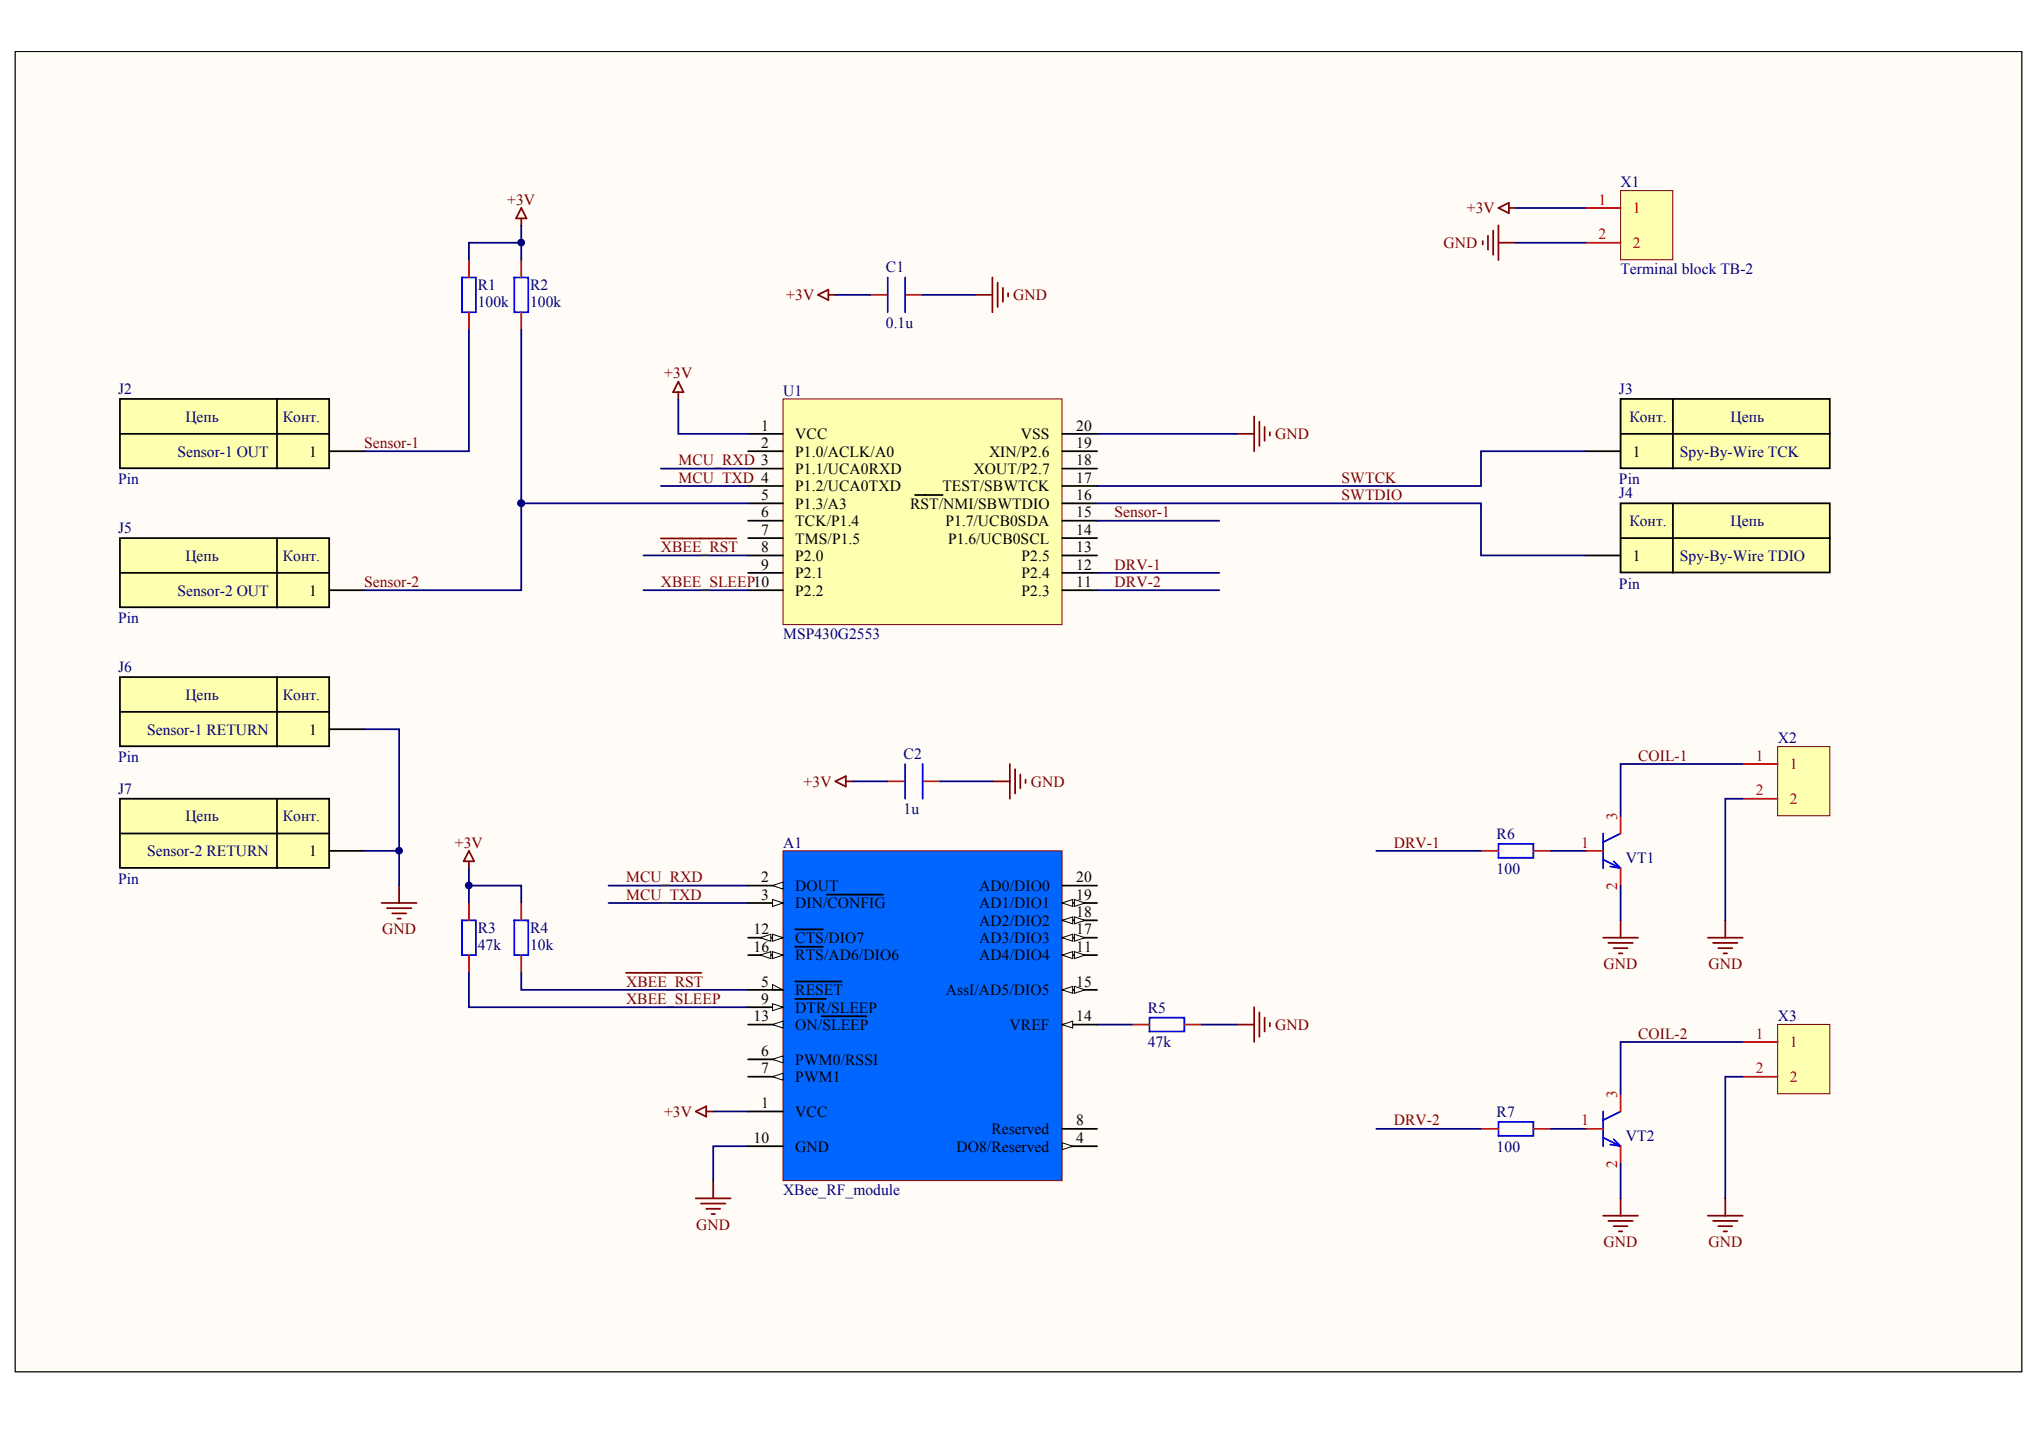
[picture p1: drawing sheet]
<svg xmlns="http://www.w3.org/2000/svg" width="288mm" height="202mm" viewBox="0 0 288 202" stroke-linecap="round" stroke-linejoin="round" font-family="sans-serif">
<path d="M2.2 7.3h283.1v186.2h-283.1z" fill="#fffcf8" stroke="#000" stroke-width=".14"/>
<path d="M110.5 56.3h39.4v31.8h-39.4z" fill="#ffffb0" stroke="#800000" stroke-width=".14"/>
<g fill="none" stroke="#000" stroke-width=".25">
<path d="M105.6 61.2h4.9M105.6 63.7h4.9M105.6 66.1h4.9M105.6 68.6h4.9M105.6 71h4.9M105.6 73.5h4.9M105.6 75.9h4.9M105.6 78.4h4.9M129.1 69.8h3.9M149.9 61.2h4.9M149.9 63.7h4.9M149.9 66.1h4.9"/>
<path d="M149.9 68.6h4.9M149.9 71h4.9M149.9 73.5h4.9M149.9 75.9h4.9M149.9 78.4h4.9M105.6 80.8h4.9M105.6 83.3h4.9M149.9 80.8h4.9M149.9 83.3h4.9"/>
</g>
<g fill="none" stroke="#800000" stroke-width=".25">
<path d="M140 39.1v4.9M140.8 39.9v3.4M95.7 53.8l.8 1.5h-1.5zM95.7 55.3v1M115.4 41.6l1.5-.7v1.4zM116.9 41.6h1M137.6 41.6h2.4M141.5 40.6v2M142.3 41.3v.5M177 58.7v5M177.7 59.5v3.4M174.5 61.2h2.5"/>
<path d="M178.5 60.2v2M179.2 61v.4"/>
</g>
<path d="M95.7 56.3v4.9h9.9M117.9 41.6h4.9M130.2 41.6h7.4M154.8 61.2h19.7" fill="none" stroke="#000080" stroke-width=".25"/>
<path d="M122.8 41.6h2.5M127.7 41.6h2.5" fill="none" stroke="#f00" stroke-width=".25"/>
<path d="M125.3 39.1v4.9M127.7 39.1v4.9" fill="none" stroke="#00f" stroke-width=".25"/>
<path d="M228.7 56.3h29.5v9.8h-29.5z" fill="#ffffb0" stroke="#000" stroke-width=".25"/>
<path d="M236.1 56.3v9.8M223.8 63.7h4.9M228.7 61.2h29.5" fill="none" stroke="#000" stroke-width=".25"/>
<path d="M228.7 71h29.5v9.8h-29.5z" fill="#ffffb0" stroke="#000" stroke-width=".25"/>
<path d="M223.8 78.4h4.9M228.7 75.9h29.5M236.1 71v9.8" fill="none" stroke="#000" stroke-width=".25"/>
<path d="M154.8 71h54.2v7.4h14.8M223.8 63.7h-14.8v4.9h-54.2" fill="none" stroke="#000080" stroke-width=".25"/>
<path d="M228.7 26.9h7.3v9.7h-7.3z" fill="#ffffb0" stroke="#800000" stroke-width=".14"/>
<path d="M66.2 36.7v2.4M73.6 36.7v2.4M223.8 29.3h4.9M223.8 34.2h4.9M66.2 44v2.5M73.6 44v2.5" fill="none" stroke="#f00" stroke-width=".25"/>
<path d="M73.6 29.3l.7 1.5h-1.5zM73.6 30.8v1M209.2 34v.5M210 33.3v1.9M210.7 32.5v3.5M211.4 29.3l1.5-.7v1.5zM211.4 31.8v4.9M211.4 34.2h2.5M212.9 29.3h1" fill="none" stroke="#800000" stroke-width=".25"/>
<path d="M73.6 34.2h-7.4v2.5M73.6 31.8v4.9M213.9 29.3h9.9M213.9 34.2h9.9M73.6 46.5v24.5h32" fill="none" stroke="#000080" stroke-width=".25"/>
<path d="M65.2 39.1h2v4.9h-2zM72.6 39.1h1.9v4.9h-1.9z" fill="none" stroke="#00f" stroke-width=".25"/>
<g fill="#000080" stroke="#000080" stroke-width=".14">
<circle cx="73.6" cy="34.2" r=".47"/>
<circle cx="73.6" cy="71" r=".47"/>
</g>
<path d="M16.9 56.3h29.5v9.8h-29.5z" fill="#ffffb0" stroke="#000" stroke-width=".25"/>
<path d="M39.1 56.3v9.8M16.9 61.2h29.6M46.5 63.7h4.9" fill="none" stroke="#000" stroke-width=".25"/>
<path d="M16.9 75.9h29.5v9.8h-29.5z" fill="#ffffb0" stroke="#000" stroke-width=".25"/>
<path d="M39.1 75.9v9.8M16.9 80.8h29.6M46.5 83.3h4.9" fill="none" stroke="#000" stroke-width=".25"/>
<path d="M73.6 71v12.3h-22.2" fill="none" stroke="#000080" stroke-width=".25"/>
<circle cx="73.6" cy="71" r=".47" fill="#000080" stroke="#000080" stroke-width=".14"/>
<path d="M16.9 95.5h29.5v9.8h-29.5z" fill="#ffffb0" stroke="#000" stroke-width=".25"/>
<path d="M39.1 95.5v9.8M16.9 100.4h29.6M46.5 102.9h4.9" fill="none" stroke="#000" stroke-width=".25"/>
<path d="M16.9 112.7h29.5v9.7h-29.5z" fill="#ffffb0" stroke="#000" stroke-width=".25"/>
<path d="M16.9 117.6h29.6M39.1 112.7v9.8M46.5 120h4.9" fill="none" stroke="#000" stroke-width=".25"/>
<g fill="none" stroke="#800000" stroke-width=".25">
<path d="M93.3 76h10.6M117.9 110.2l1.5-.7v1.5zM119.4 110.2h.9M140 110.2h2.5M142.5 107.8v4.9M143.2 108.5v3.4M144 109.2v2M144.7 110v.5M53.9 127.4h4.9M54.6 128.1h3.4M55.3 128.8h2M56.1 129.6h.5"/>
<path d="M56.3 124.9v2.5M66.2 120l.7 1.5h-1.5zM66.2 121.5v1M88.3 137.2h10.7M98.2 156.8l1.5-.7v1.4zM99.7 156.8h.9M174.5 144.5h2.5M177 142.1v4.9M177.7 142.8v3.4M178.5 143.6v1.9M179.2 144.3v.5M98.2 169h4.9"/>
<path d="M98.9 169.8h3.5M99.7 170.5h1.9M100.4 171.2h.5M100.6 166.6v2.4"/>
</g>
<g fill="none" stroke="#000080" stroke-width=".25">
<path d="M90.8 78.4h14.8M93.3 66.1h12.3M93.3 68.6h12.3M90.8 83.3h14.8M51.4 102.9h4.9v22M120.3 110.2h5M132.7 110.2h7.3M51.4 120h4.9M66.2 124.9h7.4v2.5M66.2 137.2v4.9h39.4M66.2 122.5v4.9M73.6 137.2v2.4h32"/>
<path d="M85.9 124.9h19.7M85.9 127.4h19.7M100.6 156.8h5M154.8 144.5h4.9M169.6 144.5h4.9M105.6 161.7h-5v4.9"/>
</g>
<g fill="#000080" stroke="#000080" stroke-width=".14">
<circle cx="56.3" cy="120" r=".47"/>
<circle cx="66.2" cy="124.9" r=".47"/>
</g>
<path d="M125.3 110.2h2.4M130.2 110.2h2.5M66.2 127.4v2.4M66.2 134.7v2.5M73.6 127.4v2.4M73.6 134.7v2.5M159.7 144.5h2.5M167.1 144.5h2.5" fill="none" stroke="#f00" stroke-width=".25"/>
<path d="M127.7 107.8v4.9M130.2 107.8v4.9M65.2 129.8h2v4.9h-2zM72.6 129.8h1.9v4.9h-1.9zM162.2 143.6h4.9v1.9h-4.9z" fill="none" stroke="#00f" stroke-width=".25"/>
<path d="M110.5 120h39.4v46.5h-39.4z" fill="#06f" stroke="#800000" stroke-width=".14"/>
<path d="M105.6 124.9h4.9M105.6 156.8h4.9" fill="none" stroke="#000" stroke-width=".25"/>
<path d="M109 124.9l1.5-.5v1z" fill="#fffcf8" stroke="#000" stroke-width=".14"/>
<path d="M105.6 127.4h4.9" fill="none" stroke="#000" stroke-width=".25"/>
<path d="M109 126.9l1.5 .5-1.5 .5z" fill="#fffcf8" stroke="#000" stroke-width=".14"/>
<path d="M116.6 126.2h8M149.9 161.7h4.9" fill="none" stroke="#000" stroke-width=".25"/>
<path d="M149.9 161.2l1.5 .5-1.5 .5z" fill="#fffcf8" stroke="#000" stroke-width=".14"/>
<path d="M105.6 139.6h4.9M112.2 138.5h6.6M105.6 149.4h4.9" fill="none" stroke="#000" stroke-width=".25"/>
<path d="M109 138.9l1.5 .7h-1.5z" fill="none" stroke="#000" stroke-width=".14"/>
<path d="M109 149.4l1.5-.5v1z" fill="#fffcf8" stroke="#000" stroke-width=".14"/>
<path d="M105.6 151.9h4.9" fill="none" stroke="#000" stroke-width=".25"/>
<path d="M109 151.9l1.5-.5v1z" fill="#fffcf8" stroke="#000" stroke-width=".14"/>
<path d="M105.6 142.1h4.9M149.9 159.2h4.9" fill="none" stroke="#000" stroke-width=".25"/>
<path d="M109 141.6l1.5 .5-1.5 .5z" fill="#fffcf8" stroke="#000" stroke-width=".14"/>
<path d="M149.9 134.7h4.9M112.2 140.9h4.3M105.6 161.7h4.9" fill="none" stroke="#000" stroke-width=".25"/>
<g fill="#fffcf8" stroke="#000" stroke-width=".14">
<path d="M149.9 134.7l1.5-.5v1z"/>
<path d="M151.6 134.2l1.5 .5-1.5 .5z"/>
</g>
<path d="M105.6 132.3h4.9" fill="none" stroke="#000" stroke-width=".25"/>
<g fill="#fffcf8" stroke="#000" stroke-width=".14">
<path d="M109 131.8l1.5 .5-1.5 .5z"/>
<path d="M107.3 132.3l1.5-.5v1z"/>
</g>
<path d="M112.2 131.1h3.9M105.6 144.5h4.9" fill="none" stroke="#000" stroke-width=".25"/>
<path d="M109 144.5l1.5-.5v1z" fill="#fffcf8" stroke="#000" stroke-width=".14"/>
<path d="M115.9 143.4h6.4M149.9 144.5h4.9" fill="none" stroke="#000" stroke-width=".25"/>
<path d="M149.9 144.5l1.5-.5v1z" fill="#fffcf8" stroke="#000" stroke-width=".14"/>
<path d="M149.9 139.6h4.9" fill="none" stroke="#000" stroke-width=".25"/>
<g fill="#fffcf8" stroke="#000" stroke-width=".14">
<path d="M149.9 139.6l1.5-.5v1z"/>
<path d="M151.6 139.1l1.5 .5-1.5 .5z"/>
</g>
<path d="M105.6 134.7h4.9" fill="none" stroke="#000" stroke-width=".25"/>
<g fill="#fffcf8" stroke="#000" stroke-width=".14">
<path d="M109 134.2l1.5 .5-1.5 .5z"/>
<path d="M107.3 134.7l1.5-.5v1z"/>
</g>
<path d="M112.2 133.6h3.9M149.9 132.3h4.9" fill="none" stroke="#000" stroke-width=".25"/>
<g fill="#fffcf8" stroke="#000" stroke-width=".14">
<path d="M149.9 132.3l1.5-.5v1z"/>
<path d="M151.6 131.8l1.5 .5-1.5 .5z"/>
</g>
<path d="M149.9 129.8h4.9" fill="none" stroke="#000" stroke-width=".25"/>
<g fill="#fffcf8" stroke="#000" stroke-width=".14">
<path d="M149.9 129.8l1.5-.5v1z"/>
<path d="M151.6 129.3l1.5 .5-1.5 .5z"/>
</g>
<path d="M149.9 127.4h4.9" fill="none" stroke="#000" stroke-width=".25"/>
<g fill="#fffcf8" stroke="#000" stroke-width=".14">
<path d="M149.9 127.4l1.5-.5v1z"/>
<path d="M151.6 126.9l1.5 .5-1.5 .5z"/>
</g>
<path d="M149.9 124.9h4.9" fill="none" stroke="#000" stroke-width=".25"/>
<path d="M66.2 46.5v17.2h-14.8M154.8 73.5h17.3M154.8 80.8h17.3M154.8 83.3h17.3" fill="none" stroke="#000080" stroke-width=".25"/>
<path d="M250.8 105.3h7.4v9.8h-7.4z" fill="#ffffb0" stroke="#800000" stroke-width=".14"/>
<path d="M228.7 115.1v2.5M245.9 107.8h4.9M245.9 112.7h4.9M209 120h2.4M216.4 120h2.4M223.8 120h2.4M228.7 122.5v2.4" fill="none" stroke="#f00" stroke-width=".25"/>
<path d="M211.4 119h5v2h-5zM226.2 117.6v4.9M228.7 117.6l-2.5 1.2M226.2 121.2l2.5 1.3M227.2 122.2l1.5 .3M227.7 121.5l1 1" fill="none" stroke="#00f" stroke-width=".25"/>
<path d="M245.9 107.8h-17.2v7.3M245.9 112.7h-2.4v17.1M194.2 120h14.8M218.8 120h5M228.7 124.9v4.9" fill="none" stroke="#000080" stroke-width=".25"/>
<path d="M226.2 132.3h4.9M227 133h3.4M227.7 133.7h2M228.4 134.5h.5M228.7 129.8v2.5M241 132.3h4.9M241.7 133h3.5M242.5 133.7h1.9M243.2 134.5h.5M243.5 129.8v2.5" fill="none" stroke="#800000" stroke-width=".25"/>
<path d="M250.8 144.5h7.4v9.8h-7.4z" fill="#ffffb0" stroke="#800000" stroke-width=".14"/>
<path d="M209 159.2h2.4M216.4 159.2h2.4M223.8 159.2h2.4M228.7 154.3v2.5M245.9 147h4.9M245.9 151.9h4.9M228.7 161.7v2.4" fill="none" stroke="#f00" stroke-width=".25"/>
<path d="M211.4 158.3h5v1.9h-5zM226.2 156.8v4.9M228.7 156.8l-2.5 1.2M226.2 160.5l2.5 1.2M227.2 161.4l1.5 .3M227.7 160.7l1 1" fill="none" stroke="#00f" stroke-width=".25"/>
<path d="M194.2 159.2h14.8M218.8 159.2h5M245.9 147h-17.2v7.3M245.9 151.9h-2.4v17.1M228.7 164.1v4.9" fill="none" stroke="#000080" stroke-width=".25"/>
<path d="M226.2 171.5h4.9M227 172.2h3.4M227.7 173h2M228.4 173.7h.5M228.7 169v2.5M241 171.5h4.9M241.7 172.2h3.5M242.5 173h1.9M243.2 173.7h.5M243.5 169v2.5" fill="none" stroke="#800000" stroke-width=".25"/>
<g font-size="2.2" fill="#800000">
<text x="71.6" y="28.9">+3V</text>
<text x="203.7" y="35">GND</text>
<text x="207" y="30.1">+3V</text>
<text x="111" y="42.3">+3V</text>
<text x="143" y="42.3">GND</text>
<text x="93.7" y="53.3">+3V</text>
<text x="51.4" y="63.2">Sensor-1</text>
<text x="95.7" y="65.6">MCU_RXD 3</text>
<text x="179.9" y="62">GND</text>
<text x="95.7" y="68.1">MCU_TXD 4</text>
<text x="189.3" y="68.1">SWTCK</text>
<text x="189.3" y="70.5">SWTDIO</text>
<text x="93.2" y="77.9">XBEE_RST</text>
<text x="157.3" y="73">Sensor-1</text>
<text x="51.4" y="82.8">Sensor-2</text>
<text x="93.2" y="82.8">XBEE_SLEEP10</text>
<text x="157.3" y="80.3">DRV-1</text>
<text x="157.3" y="82.8">DRV-2</text>
<text x="231.2" y="107.3">COIL-1</text>
<text x="113.4" y="110.9">+3V</text>
<text x="145.5" y="110.9">GND</text>
<text x="64.2" y="119.6">+3V</text>
<text x="196.7" y="119.6">DRV-1</text>
<text x="88.3" y="124.4">MCU_RXD</text>
<text x="53.9" y="131.8">GND</text>
<text x="88.3" y="126.9">MCU_TXD</text>
<text x="226.3" y="136.7">GND</text>
<text x="241.1" y="136.7">GND</text>
<text x="88.3" y="139.2">XBEE_RST</text>
<text x="88.3" y="141.6">XBEE_SLEEP</text>
<text x="179.9" y="145.3">GND</text>
<text x="231.2" y="146.5">COIL-2</text>
<text x="93.7" y="157.5">+3V</text>
<text x="196.7" y="158.8">DRV-2</text>
<text x="98.2" y="173.5">GND</text>
<text x="226.3" y="175.9">GND</text>
<text x="241.1" y="175.9">GND</text>
</g>
<g font-size="2.2" fill="#f00">
<text x="225.6" y="28.9">1</text>
<text x="225.6" y="33.7">2</text>
<text x="230.4" y="30.1">1</text>
<text x="230.4" y="35">2</text>
<text x="247.8" y="107.3">1</text>
<text x="247.8" y="112.2">2</text>
<text x="252.6" y="108.5">1</text>
<text x="252.6" y="113.4">2</text>
<text x="223.1" y="119.6">1</text>
<text x="228.2" y="115.6" transform="rotate(-90 228.2 115.6)">3</text>
<text x="228.2" y="125.5" transform="rotate(-90 228.2 125.5)">2</text>
<text x="247.8" y="146.5">1</text>
<text x="252.6" y="147.7">1</text>
<text x="228.2" y="154.8" transform="rotate(-90 228.2 154.8)">3</text>
<text x="247.8" y="151.4">2</text>
<text x="252.6" y="152.7">2</text>
<text x="223.1" y="158.8">1</text>
<text x="228.2" y="164.8" transform="rotate(-90 228.2 164.8)">2</text>
</g>
<g font-size="2.2" fill="#000080">
<text x="228.7" y="26.4">X1</text>
<text x="67.4" y="40.9">R1</text>
<text x="74.8" y="40.9">R2</text>
<text x="125" y="38.4">C1</text>
<text x="228.7" y="38.7">Terminal block TB-2</text>
<text x="67.4" y="43.3">100k</text>
<text x="74.8" y="43.3">100k</text>
<text x="125" y="46.3">0.1u</text>
<text x="16.7" y="55.6">J2</text>
<text x="26.2" y="59.5">Цепь</text>
<text x="39.9" y="59.5">Конт.</text>
<text x="110.5" y="55.8">U1</text>
<text x="228.5" y="55.6">J3</text>
<text x="229.9" y="59.5">Конт.</text>
<text x="244.2" y="59.5">Цепь</text>
<text x="25.1" y="64.4">Sensor-1 OUT</text>
<text x="237.1" y="64.4">Spy-By-Wire TCK</text>
<text x="16.7" y="68.3">Pin</text>
<text x="228.5" y="68.3">Pin</text>
<text x="228.5" y="70.3">J4</text>
<text x="16.7" y="75.2">J5</text>
<text x="229.9" y="74.2">Конт.</text>
<text x="244.2" y="74.2">Цепь</text>
<text x="26.2" y="79.1">Цепь</text>
<text x="39.9" y="79.1">Конт.</text>
<text x="228.5" y="83">Pin</text>
<text x="237.1" y="79.1">Spy-By-Wire TDIO</text>
<text x="16.7" y="87.9">Pin</text>
<text x="25.1" y="84">Sensor-2 OUT</text>
<text x="16.7" y="94.8">J6</text>
<text x="110.5" y="90.1">MSP430G2553</text>
<text x="26.2" y="98.7">Цепь</text>
<text x="39.9" y="98.7">Конт.</text>
<text x="16.7" y="107.5">Pin</text>
<text x="20.8" y="103.6">Sensor-1 RETURN</text>
<text x="127.5" y="107">C2</text>
<text x="250.9" y="104.8">X2</text>
<text x="16.7" y="112">J7</text>
<text x="26.2" y="115.9">Цепь</text>
<text x="39.9" y="115.9">Конт.</text>
<text x="110.5" y="119.6">A1</text>
<text x="127.5" y="114.9">1u</text>
<text x="211.2" y="118.3">R6</text>
<text x="16.7" y="124.7">Pin</text>
<text x="20.8" y="120.8">Sensor-2 RETURN</text>
<text x="211.2" y="123.2">100</text>
<text x="229.4" y="121.7">VT1</text>
<text x="67.4" y="131.6">R3</text>
<text x="74.8" y="131.6">R4</text>
<text x="67.4" y="134">47k</text>
<text x="74.8" y="134">10k</text>
<text x="162" y="142.8">R5</text>
<text x="162" y="147.7">47k</text>
<text x="250.9" y="144">X3</text>
<text x="211.2" y="157.5">R7</text>
<text x="229.4" y="161">VT2</text>
<text x="211.2" y="162.4">100</text>
<text x="110.5" y="168.5">XBee_RF_module</text>
</g>
<g font-size="2.2">
<text x="43.6" y="64.4">1</text>
<text x="107.4" y="60.7">1</text>
<text x="107.4" y="63.2">2</text>
<text x="112.2" y="62">VCC</text>
<text x="112.2" y="64.4">P1.0/ACLK/A0</text>
<text x="139.6" y="64.4">XIN/P2.6</text>
<text x="144.1" y="62">VSS</text>
<text x="151.9" y="65.6">18</text>
<text x="151.9" y="63.2">19</text>
<text x="151.9" y="60.7">20</text>
<text x="230.4" y="64.4">1</text>
<text x="107.4" y="70.5">5</text>
<text x="112.2" y="66.8">P1.1/UCA0RXD</text>
<text x="112.2" y="69.3">P1.2/UCA0TXD</text>
<text x="112.2" y="71.7">P1.3/A3</text>
<text x="128.4" y="71.7">RST/NMI/SBWTDIO</text>
<text x="133" y="69.3">TEST/SBWTCK</text>
<text x="137.4" y="66.8">XOUT/P2.7</text>
<text x="151.9" y="70.5">16</text>
<text x="151.9" y="68.1">17</text>
<text x="107.4" y="73">6</text>
<text x="107.4" y="75.4">7</text>
<text x="107.4" y="77.9">8</text>
<text x="112.2" y="74.2">TCK/P1.4</text>
<text x="112.2" y="76.7">TMS/P1.5</text>
<text x="133.4" y="74.2">P1.7/UCB0SDA</text>
<text x="133.8" y="76.7">P1.6/UCB0SCL</text>
<text x="151.9" y="77.9">13</text>
<text x="151.9" y="75.4">14</text>
<text x="151.9" y="73">15</text>
<text x="107.4" y="80.3">9</text>
<text x="112.2" y="79.1">P2.0</text>
<text x="112.2" y="81.6">P2.1</text>
<text x="144.2" y="81.6">P2.4</text>
<text x="144.2" y="79.1">P2.5</text>
<text x="151.9" y="82.8">11</text>
<text x="151.9" y="80.3">12</text>
<text x="230.4" y="79.1">1</text>
<text x="43.6" y="84">1</text>
<text x="112.2" y="84">P2.2</text>
<text x="144.2" y="84">P2.3</text>
<text x="43.6" y="103.6">1</text>
<text x="43.6" y="120.8">1</text>
<text x="107.4" y="124.4">2</text>
<text x="112.2" y="125.7">DOUT</text>
<text x="138.2" y="125.7">AD0/DIO0</text>
<text x="151.9" y="124.4">20</text>
<text x="106.3" y="131.8">12</text>
<text x="107.4" y="126.9">3</text>
<text x="112.2" y="128.1">DIN/CONFIG</text>
<text x="138.2" y="130.6">AD2/DIO2</text>
<text x="138.2" y="128.1">AD1/DIO1</text>
<text x="151.9" y="131.8">17</text>
<text x="151.9" y="129.3">18</text>
<text x="151.9" y="126.9">19</text>
<text x="106.3" y="134.3">16</text>
<text x="112.2" y="133">CTS/DIO7</text>
<text x="112.2" y="135.5">RTS/AD6/DIO6</text>
<text x="138.2" y="135.5">AD4/DIO4</text>
<text x="138.2" y="133">AD3/DIO3</text>
<text x="151.9" y="134.3">11</text>
<text x="107.4" y="139.2">5</text>
<text x="107.4" y="141.6">9</text>
<text x="112.2" y="140.4">RESET</text>
<text x="112.2" y="142.8">DTR/SLEEP</text>
<text x="133.5" y="140.4">AssI/AD5/DIO5</text>
<text x="151.9" y="139.2">15</text>
<text x="106.3" y="144">13</text>
<text x="107.4" y="148.9">6</text>
<text x="112.2" y="145.3">ON/SLEEP</text>
<text x="142.5" y="145.3">VREF</text>
<text x="151.9" y="144">14</text>
<text x="107.4" y="151.4">7</text>
<text x="112.2" y="150.2">PWM0/RSSI</text>
<text x="112.2" y="152.7">PWM1</text>
<text x="106.3" y="161.2">10</text>
<text x="107.4" y="156.3">1</text>
<text x="112.2" y="157.5">VCC</text>
<text x="139.9" y="160">Reserved</text>
<text x="151.9" y="161.2">4</text>
<text x="151.9" y="158.8">8</text>
<text x="112.2" y="162.4">GND</text>
<text x="135" y="162.4">DO8/Reserved</text>
</g>
</svg>
